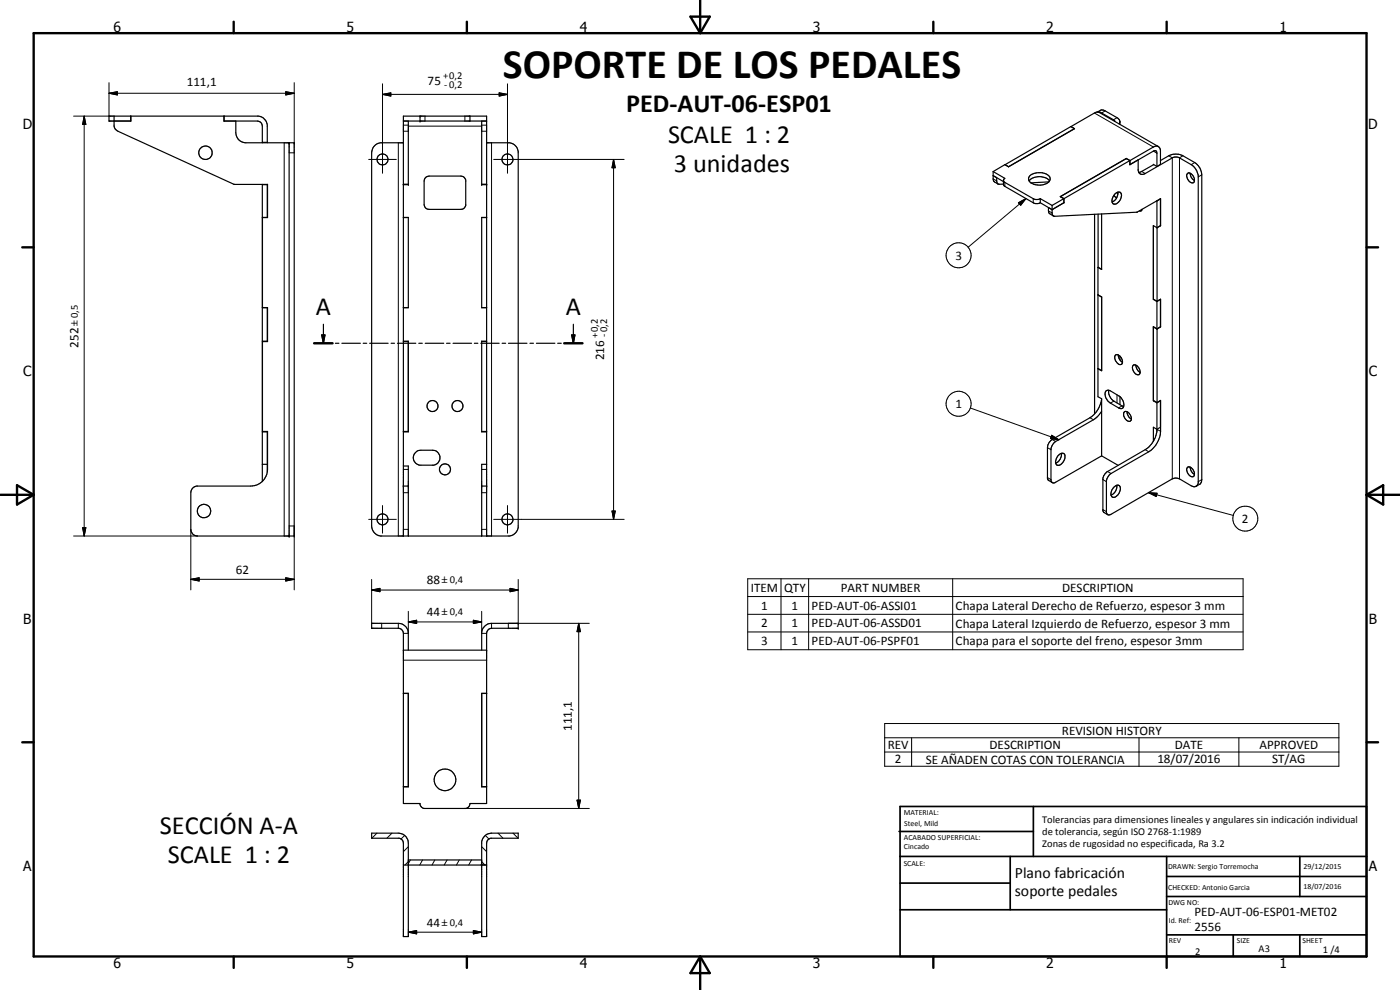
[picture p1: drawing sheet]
<svg xmlns="http://www.w3.org/2000/svg" width="420mm" height="297mm" viewBox="0 0 420 297" stroke-linecap="round" stroke-linejoin="round" font-family="sans-serif">
<g fill="none" stroke="#000" stroke-width=".35">
<path d="M34.2 34.8v3.1l.4 .9 .8 .6 34.9 15.9h10v10h-1.5v27h1.5v10.2h-1.5v27h1.5v11.3a5 5 0 0 1-5 5h-16.4a2.07 2.07 0 0 0-1.6 2v11a2 2 0 0 0 2 2h29v-118h-14.5a3 3 0 0 1-3-3v-3.5M39.2 34.8l.1 1.5h-6.6v-1.5h44.9a3.2 3.2 0 0 1 2.6 2.7v5.3M67.2 34.8v1.5h10a1.52 1.52 0 0 1 1.5 1.5v5M121.1 36.3h24.9M122.5 36.3v19.1h-1.4M126.1 34.8v1.5M141 34.8v1.5M144.6 36.3v19.1h1.4M321.4 38l1 .6-19.7 11.4M321.4 38h.1M329.3 33.6l1.1-.6h.7l4.1 2.3a1.22 1.22 0 0 1 .7 1.9M329.5 33.6l1.1 .3 3.6 2 .4 .5"/>
<path d="M336.1 36.5v.8M78.7 55.4h1.5M78.7 55.3v89.1M78.7 42.7h1.5M80.2 55.3v10M86.8 42.8v118M121.1 55.3h1.4M121.1 42.8h-6.9a3 3 0 0 0-2.7 3v112a3.1 3.1 0 0 0 2.7 3h38.7a3.1 3.1 0 0 0 2.6-2.6v-112.7a2.97 2.97 0 0 0-2.6-2.7h-6.9M127.7 53.3l1.1-.5h9.5l.8 .3 .7 .9-.1 7.9a1.49 1.49 0 0 1-1.4 .9h-9.5a1.52 1.52 0 0 1-1.5-1.5v-6.9zM144.6 55.3h1.4M298.1 51.5v2.6l.4 .5 1 .6M298.1 51.5l3.5 2-.5 .6"/>
<path d="M299.5 55.2h1.6M301.1 54.5l-3-1.8 1 .6a1.84 1.84 0 0 0 .4 1.9M301.1 54.1l.5 .6 8.7 5 1.1 .2 .8-.3M301.1 54.1v1.2l.5 .6 8.7 5.1 1.1 .1 .8-.3M301.7 49.4l1 .6M301.7 49.4h.1M302.7 50l-1.1-.6-3.5 2.1M308.9 54.3a4.3 4.3 0 0 1 6.1 0M309.1 52.7a4.5 4.5 0 0 1 5.9 .4 1.53 1.53 0 0 1-1.1 2.1 4 4 0 0 1-5.2-1.2v-.5zM312.2 59.6l3.6 2M312.2 59.6v1.2M314.8 54.6l-5.4 .3"/>
<path d="M318.3 59v.1M318.3 59l1 .6M319.3 59.6l-3.5 2M319.3 59.6v1.2M334.3 58.6l.8 .8M334.6 58.2a1.04 1.04 0 0 1 1.2-.6 1.04 1.04 0 0 1 .8 1.2 2.3 2.3 0 0 1-2.6 2.3 2.31 2.31 0 0 1 .6-2.9zM335.2 57.7l.3 .5M335.5 58.2a2.89 2.89 0 0 1-1.7 2.4M335.5 57.7v.5M338 47.6l-19.7 11.4M338 47.6l1.1 .6v1.2M338 47.5l1.1 .7v1.2"/>
<path d="M338 47.5v.1M338 47.5l-19.8 11.5 1.1 .6M339.1 49.4l2.5-1.4 .1 3.7M339.1 49.4h.1M339.1 49.4l7-4.1a.64 .64 0 0 1 .8 0 .64 .64 0 0 1 .3 .7v4M341.7 51.7a1.28 1.28 0 0 0 2 .4l8.6-4.9h1.4l3.8 2.2a4.7 4.7 0 0 1 2.1 3.3v92.1l-.6 1.1M346.1 49.4l1.1 .6M346.2 49.4l-4.4 2.3M347.6 44l-17.8-10.3-.5-.1-27.6 15.8M347.6 44l.7 1v4.3l-1.1 .7M347.6 44l-.6-.2-.9 .3-26.8 15.5M348.2 59.7l-1 .6"/>
<path d="M348.3 48.2l2.5-1.5a4.7 4.7 0 0 1 4.2 0l3.6 2.1a4.6 4.6 0 0 1 2.1 3.7v91.4l-.5 1.3-1.2 .7M356.5 51.9a1.96 1.96 0 0 1 1.7 2.9 1.86 1.86 0 0 1-1.7-2.9zM357.2 52a2.43 2.43 0 0 0 1.3 2.1M78.7 65.2h1.5M121.1 65.2h1.4v27.1h-1.4M121.1 65.3h1.4M144.6 65.3h1.4M146 65.2h-1.4v27.1h1.4M312.2 60.8l3.6 2.1M315.8 62.9l-1.1-.6 .1 1.6 1.3 .9M315.8 61.6v2.5l.4 .7M316.2 64.8l25-1.1 7.1-4.1v8.1"/>
<path d="M319.3 60.8h.1M319.3 60.8l-3.5 2.1M328.5 64.3v59.9M329.6 64.3v15.9l1 .6M330.6 64.2v16.7l-1.1-.6M342.8 62.8l-.3 .5h-.6M347.1 60.3h.1M347.2 68.3l-1.1-.6v22.1M347.2 60.3v30.1M347.2 68.3h.1M348.3 67.7l-1.1 .6M78.7 92.3h1.5"/>
<path d="M80.2 92.3v10.2M97.1 97.3v5.7M121.1 92.3h1.4M144.6 92.3h1.4M172.1 97.3v5.7M329.5 80.3v8.1l1.1 .7v22.2l-1.1-.6M329.5 88.5v22.1l1.1 .6M329.5 88.5l1.1 .7M329.6 88.5h-.1M329.6 80.2l-.1 .1M346.1 98.1l1.1 .6M346.1 98v22.3"/>
<path d="M346.1 89.8l1.1 .6M346.1 98.1h.1M346.1 98l1.1 .7 1.1-.6M346.1 89.8l1.1 .7M346.2 89.8h-.1M347.2 90.5v30.3M348.2 98l.1 .1M348.2 89.8h.1M348.3 89.8l-1.1 .7M348.3 89.8v8.3M348.3 89.8l-1.1 .6M78.7 102.4h1.5"/>
<path d="M94.3 103h5.5M96.6 100.5h.9l-.4 2.5zM100.7 103h1M102.6 103h5.6M109 103h1.1M110.9 103h5.6M117.4 103h1M119.3 103h5.5M121.1 102.4h1.4v27.2h-1.4M121.1 102.5h1.4M125.7 103h1M127.6 103h5.6"/>
<path d="M134 103h1.1M136 103h5.5M142.4 103h1M144.3 103h5.5M144.6 102.5h1.4M146 102.4h-1.4v27.2h1.4M150.7 103h1.1M152.6 103h5.5M159 103h1.1M161 103h5.5M167.4 103h1M169.3 103h5.5"/>
<path d="M171.6 100.5h.9l-.4 2.5zM329.5 110.7v8.3l1.1 .6v17.2M329.6 110.6l-.1 .1M330.6 119.8a8.1 8.1 0 0 1-3.5 5.5l-11.3 6.6-.9 .9-.5 1.5v9.3l.2 .5 1.2 .7M332.8 117.1l2.9 1.6a3.2 3.2 0 0 1 1.5 3.3M332.8 117.1a3.4 3.4 0 0 0 1.5 3.3l2.9 1.6M332.8 117.1a1.25 1.25 0 0 0-1.2 .7 1.25 1.25 0 0 0 .2 1.3l1.2 1.7 2.7 1.6 .9 .2 .6-.6M334.8 106.5a1.89 1.89 0 0 1 1.7 2.8 1.99 1.99 0 0 1-1.7-2.8zM335.6 106.5l.5 1.5M336.1 106.8v1.2M336.1 119v2.4M336.1 108l.8 .7"/>
<path d="M340.1 109.6a1.68 1.68 0 0 1 2.1 1.9 .92 .92 0 0 1-.9 .9 .92 .92 0 0 1-1-.7l-.5-1.4zM340.9 109.6a2.8 2.8 0 0 0 1.3 2.2M78.7 139.3h1.5M78.7 129.6h1.5M80.2 129.5v12M121.1 139.8h1.4v21M121.1 129.5h1.4M124.7 135.8l.9-.6 4.2-.1a2.26 2.26 0 0 1 2.2 2.1 2.26 2.26 0 0 1-1.9 2.4h-4.2a2.25 2.25 0 0 1-1.2-3.8zM144.6 129.5h1.4M146 139.3h-1.4v21.5M317.4 136.8a1.29 1.29 0 0 1 2.1-.4 2.49 2.49 0 0 1-2.2 3.2 1.84 1.84 0 0 1 .1-2.8zM318.5 136a3.1 3.1 0 0 1-1.7 3"/>
<path d="M330.6 123.4l-1 1.3-1.4 1.2-11.4 6.6a3.6 3.6 0 0 0-1.4 2.1v9.6a.83 .83 0 0 0 .6 .7 .83 .83 0 0 0 .8-.2l13.8-7.9M330.6 136.8l5 2.8M338.3 123.6l.4 1.5 .8 .6M338.3 123.6l-.4-.2a.95 .95 0 0 0-.8 .7 .95 .95 0 0 0 .3 1 1.55 1.55 0 0 0 1.9 1.2l.2-.6M338.3 123.6a2.51 2.51 0 0 1 1.2 2.1M346.1 120.1l1.1 .7M346.1 120.3l1.1 .6M346.2 120.2l-.1 .1M347.2 128.8l-1.1-.6v4.2M347.2 120.9v8.5M347.2 120.8l1.1-.7v9.3a7.8 7.8 0 0 1-3.5 6.2l-11.4 6.5-.8 .9-.5 1.2v9.6l.5 .7 .8-.2 18.9-10.8 1.7 .2 3.8 2.2 .5 .1 .7-.1M347.2 128.8a7.8 7.8 0 0 1-3.5 6.1l-11.3 6.6a3.3 3.3 0 0 0-1.4 2.1v9.6l.2 .5 1.2 .7"/>
<path d="M348.2 120.2l-1 .7M348.3 128.2l-1.1 .6M121.1 145.8h1.4M144.6 145.8h1.4M334.3 146.2a1.01 1.01 0 0 1 1.1-.7 1.01 1.01 0 0 1 .8 .9 2.49 2.49 0 0 1-2.3 2.8 2.01 2.01 0 0 1 .4-3zM335.1 145.6a2.86 2.86 0 0 1-1.7 3M356.4 140.2a1.79 1.79 0 0 1 1.7 .9 1.79 1.79 0 0 1-.1 1.9 2.02 2.02 0 0 1-1.6-2.8zM357.2 140.2l.3 1.2 1 1M121.1 160.8v-126h24.9v126M121.1 195.1h24.9M122.5 195.1v-5.1a3 3 0 0 0-3-3h-8v1.5h8l.9 .3 .6 .9 .1 51.4h5l.2 .8 .9 .7h12.7l.9-.7 .2-.8h5l.1-51.4 .6-.9 .8-.3h8v-1.5h-8a3.1 3.1 0 0 0-2.9 2.7v5.4M121.1 208h1.4v28.1h-1.4"/>
<path d="M146 208h-1.4v28.1h1.4M121.1 236h1.4M144.6 236h1.4M111.5 250h8a3 3 0 0 1 3 3v28h-1.4l-.2-28.6-1.1-.9h-8.3zM122.5 258h22.1M145.4 250.9l.6-.5 1.5-.4h8v1.5h-8.2l-1.1 .9-.2 28.6h-1.4v-28.4l.3-1.1zM146 259.5h-24.9"/>
<circle cx="61.7" cy="45.8" r="2.03"/>
<circle cx="114.8" cy="47.8" r="1.65"/>
<circle cx="152.3" cy="47.8" r="1.64"/>
<circle cx="129.8" cy="121.8" r="1.65"/>
<circle cx="137.3" cy="121.8" r="1.66"/>
<circle cx="61.2" cy="153.3" r="2"/>
<circle cx="114.8" cy="155.8" r="1.65"/>
<circle cx="133.5" cy="140.9" r="1.65"/>
<circle cx="152.3" cy="155.8" r="1.65"/>
<circle cx="133.6" cy="234" r="3.3"/>
</g>
<g fill="none" stroke="#000" stroke-width=".3">
<path d="M25.3 34.8l.5 2.5h-1zM25.3 34.8v126M32.7 28l2.5-.5v1zM32.7 28h55.6M32.7 24.8v10h-10.6M85.8 27.5l2.5 .5-2.5 .5zM88.3 24.8v18M114.8 28.3l2.5-.4v.9zM114.8 25.1v26.9M114.8 28.3h37.5M121.1 39.4h1.4M121.1 37.5h1.4"/>
<path d="M122.5 37.8h22.1M127.5 34.8v1.5M139.5 34.8v1.5M144.6 39.4h1.4M144.6 37.5h1.4M149.8 27.9l2.5 .4-2.5 .5zM152.3 25.1v26.9M328.5 33.9l17.6 10.2M331.7 33.3l-1.1 .6M335.2 35.3l-1 .6v.3M85.3 42.8v118M86.8 45.8h1.5"/>
<path d="M110.6 47.8h8.3M119.5 42.8v118M121.1 55.3h1.4M144.6 55.3h1.4M147.5 42.8v118M148.2 47.8h39.1M184.1 47.8l.5 2.5h-.9zM184.1 47.8v108M298.1 53.7l1 .6M301.6 54.7v1.2M307.9 59.6l-17.3 14.6M310.1 59.6v1.2"/>
<path d="M335.2 59.2l-.2 .1M342.6 51.4l1.1 .7M346.1 45.3l1.1 .7M350.8 46.7l1 .7v96.3M355 46.7l-1 .7v96.3M358.6 48.8l-1.1 .6M360.7 52.5l-1.1 .6M305.6 60.8l2.3-1.2-1.6 2zM314.7 63.3l1.1 .6M335.2 118.4v2.5M291.2 122.4l26.6 9.6M314.4 134.3l1 .6"/>
<path d="M315.6 130.6l2.2 1.4-2.6-.4zM315.8 131.9l1 .6M327.1 125.3l1.1 .6M334.3 120.4l-1.1 .5M336.8 121.8l-1.1 .6M343.7 134.9l1.1 .7M347.2 128.8l1.1 .6M24.8 158.3h1l-.5 2.5zM57.3 158.8v18.2M86.8 157.8h1.5v19.2M110.6 155.8h8.3M114.8 151.7v8.3"/>
<path d="M121.1 147.8h1.4M121.1 158.8h1.4M121.1 140.8h1.4M144.6 147.8h1.4M144.6 158.8h1.4M144.6 140.8h1.4M148.2 155.8h39.1M152.3 151.7v8.3M183.7 153.3h.9l-.5 2.5zM314.4 143.3l1 .6M331 143.9l1.1 .6M331 152.9l1.1 .6"/>
<path d="M332.4 141.5l1 .6M344.7 147.8l2.5 .2-.2 1zM344.7 147.8l25.4 6.8M360.7 143.9l-1.1 .6M22.1 160.8h37.2M57.3 173.8l2.5-.4v.9zM57.3 173.8h31M85.8 173.4l2.5 .4-2.5 .5zM111.5 177l2.5-.5v1zM111.5 177h44M111.5 173.9v13.1M153.1 176.5l2.4 .5-2.4 .5z"/>
<path d="M155.5 173.9v13.1M224.4 173.7h148.7v21.2h-148.7zM224.4 179h148.7M234.4 173.7v21.2M242.7 173.7v21.2M285.9 173.7v21.2M114.5 187v1.5M119.5 187v1.5M121.1 198.1h24.9M122.5 186.6l2.5-.5v1zM122.5 183.4v6.6h-1.4M122.5 186.6h22.1"/>
<path d="M142.1 186.1l2.5 .5-2.5 .5zM144.6 183.4v6.6h1.4M147.5 187v1.5M173.7 187l.5 2.5h-1zM173.7 187v55.6M176.9 187h-24.3v1.5M224.4 184.3h148.7M224.4 189.6h148.7M265.5 217.1h136.3v12.8h-136.3zM265.5 221.4h136.3M265.5 225.6h136.3M273.6 221.4v8.5"/>
<path d="M341.8 221.4v8.5M371.8 221.4v8.5M113.1 250l-1.5 1.5M117.6 250l-1.5 1.5M121.4 250.7l-1.1 1.1M122.5 258.5l-1 1M122.5 254l-1.4 1.5M123.2 258l-.7 1.1M126.8 258l-.8 1.5M130.5 258l-.8 1.5M134.2 258l-.9 1.5M137.8 258l-.8 1.5"/>
<path d="M139.5 242.6h37.4M141.5 258l-.8 1.5M144.6 258.5l.9 1M144.6 254l1.4 1.5M144.6 259.1l-.3 .4M145.7 250.7l1.1 1.1M149.5 250l1.4 1.5M154 250l1.5 1.5M173.2 240.1h1l-.5 2.5zM122.5 279.7l2.5-.5v1zM122.5 279.7h22.1M142.1 279.2l2.5 .5-2.5 .5z"/>
<circle cx="287.7" cy="76.6" r="3.8"/>
<circle cx="287.7" cy="121.2" r="3.7"/>
<circle cx="373.7" cy="155.6" r="3.8"/>
</g>
<g fill="#000">
<circle cx="126.1" cy="34.8" r=".18"/>
<circle cx="126.1" cy="36.3" r=".18"/>
<circle cx="86.8" cy="42.8" r=".18"/>
<circle cx="88.3" cy="42.8" r=".18"/>
<circle cx="121.1" cy="55.3" r=".18"/>
<circle cx="122.5" cy="55.3" r=".18"/>
<circle cx="144.6" cy="55.3" r=".18"/>
<circle cx="146" cy="55.3" r=".18"/>
<circle cx="121.1" cy="145.8" r=".18"/>
<circle cx="122.5" cy="145.8" r=".18"/>
<circle cx="144.6" cy="145.8" r=".18"/>
<circle cx="146" cy="145.8" r=".18"/>
<circle cx="86.8" cy="160.8" r=".18"/>
<circle cx="88.3" cy="160.8" r=".18"/>
<circle cx="155.5" cy="187" r=".18"/>
<circle cx="155.5" cy="188.5" r=".18"/>
</g>
<g fill="none" stroke="#000" stroke-width=".71">
<path d="M10.1 9.9h400v277.1h-400zM70.1 6.5v3.4M140.1 6.5v3.4M207.2 5h5.8l-2.9 4.9zM210.1 0v9.9M280.1 6.5v3.4M350.1 6.5v3.4M6.7 74.2h3.4M410.1 74.2h3.5M94.3 103h5.5M169.3 103h5.5M.1 148.5h10"/>
<path d="M5.1 145.6l5 2.9-5 2.9zM410.1 148.5h10M410.1 148.5l5-2.9v5.8zM6.7 222.7h3.4M410.1 222.7h3.5M70.1 287v3.4M140.1 287v3.4M210.1 287v10M210.1 287l2.9 5h-5.8zM280.1 287v3.4M350.1 287v3.4"/>
</g>
<g fill="none" stroke="#000" stroke-width=".51">
<path d="M269.8 249.5h40.3M270.1 242h140v45h-140zM270.1 257h140M303.2 257v16M310.1 242v15M350.1 257v30M390.1 257v12M270.1 265h33.1M270.1 273h80M350.1 269h60M350.1 263h60M350.1 280.5h60"/>
<path d="M370.1 280.5v6.5M390.1 280.5v6.5"/>
</g>
<g fill="#000">
<path d="M25.3 34.8l.5 2.5h-1zM32.7 28l2.5-.5v1zM85.8 27.5l2.5 .5-2.5 .5zM114.8 28.3l2.5-.4v.9zM149.8 27.9l2.5 .4-2.5 .5zM184.1 47.8l.5 2.5h-.9zM305.6 60.8l2.3-1.2-1.6 2zM96.6 100.5h.9l-.4 2.5zM171.6 100.5h.9l-.4 2.5zM315.6 130.6l2.2 1.4-2.6-.4zM24.8 158.3h1l-.5 2.5zM183.7 153.3h.9l-.5 2.5z"/>
<path d="M344.7 147.8l2.5 .2-.2 1zM57.3 173.8l2.5-.4v.9zM85.8 173.4l2.5 .4-2.5 .5zM111.5 177l2.5-.5v1zM153.1 176.5l2.4 .5-2.4 .5zM122.5 186.6l2.5-.5v1zM142.1 186.1l2.5 .5-2.5 .5zM173.7 187l.5 2.5h-1zM173.2 240.1h1l-.5 2.5zM122.5 279.7l2.5-.5v1zM142.1 279.2l2.5 .5-2.5 .5z"/>
</g>
<text font-size="12.6" x="150.9" y="23.3">SOPORTE DE LOS PEDALES</text>
<g font-size="7.9">
<text x="187.9" y="33.7">PED-AUT-06-ESP01</text>
<text x="200.5" y="42.8">SCALE 1 : 2</text>
<text x="202.3" y="51.7">3 unidades</text>
<text x="94.8" y="94.5">A</text>
<text x="169.8" y="94.5">A</text>
<text x="48" y="250.1">SECCIÓN A-A</text>
<text x="50.4" y="259.1">SCALE 1 : 2</text>
</g>
<g font-size="4.7">
<text x="304.6" y="263.5">Plano fabricación</text>
<text x="304.6" y="268.9">soporte pedales</text>
</g>
<g font-size="4.2">
<text x="34" y="9.6">6</text>
<text x="104" y="9.6">5</text>
<text x="174" y="9.6">4</text>
<text x="244" y="9.6">3</text>
<text x="314" y="9.6">2</text>
<text x="384" y="9.6">1</text>
<text x="6.8" y="38.7">D</text>
<text x="410.6" y="38.7">D</text>
<text x="7" y="112.9">C</text>
<text x="410.8" y="112.9">C</text>
<text x="7" y="187.1">B</text>
<text x="410.8" y="187.1">B</text>
<text x="7" y="261.4">A</text>
<text x="410.8" y="261.4">A</text>
<text x="34" y="290.4">6</text>
<text x="104" y="290.4">5</text>
<text x="174" y="290.4">4</text>
<text x="244" y="290.4">3</text>
<text x="314" y="290.4">2</text>
<text x="384" y="290.4">1</text>
</g>
<g font-size="3.9">
<text x="56" y="26">111,1</text>
<text x="128.3" y="25.4">75</text>
<text x="286.7" y="77.9">3</text>
<text x="23.6" y="104.3" transform="rotate(-90 23.6 104.3)">252</text>
<text x="181.3" y="108.1" transform="rotate(-90 181.3 108.1)">216</text>
<text x="286.7" y="122.4">1</text>
<text x="372.7" y="156.9">2</text>
<text x="70.8" y="172.3">62</text>
<text x="128.1" y="175.3">88</text>
<text x="225.3" y="177.6">ITEM</text>
<text x="235.3" y="177.6">QTY</text>
<text x="252.3" y="177.6">PART NUMBER</text>
<text x="318.8" y="177.6">DESCRIPTION</text>
<text x="128.1" y="184.9">44</text>
<text x="228.4" y="182.9">1</text>
<text x="237.6" y="182.9">1</text>
<text x="243.6" y="182.9">PED-AUT-06-ASSI01</text>
<text x="286.8" y="183">Chapa Lateral Derecho de Refuerzo, espesor 3 mm</text>
<text x="228.4" y="188.3">2</text>
<text x="237.6" y="188.2">1</text>
<text x="243.6" y="188.3">PED-AUT-06-ASSD01</text>
<text x="286.8" y="188.3">Chapa Lateral Izquierdo de Refuerzo, espesor 3 mm</text>
<text x="228.4" y="193.5">3</text>
<text x="237.6" y="193.5">1</text>
<text x="243.6" y="193.5">PED-AUT-06-PSPF01</text>
<text x="286.8" y="193.6">Chapa para el soporte del freno, espesor 3mm</text>
<text x="171.7" y="219.3" transform="rotate(-90 171.7 219.3)">111,1</text>
<text x="318.7" y="220.5">REVISION HISTORY</text>
<text x="266.4" y="224.7">REV</text>
<text x="297" y="224.7">DESCRIPTION</text>
<text x="352.5" y="224.7">DATE</text>
<text x="378" y="224.7">APPROVED</text>
<text x="268.6" y="229">2</text>
<text x="277.9" y="229.4">SE AÑADEN COTAS CON TOLERANCIA</text>
<text x="347.3" y="228.9">18/07/2016</text>
<text x="381.8" y="228.9">ST/AG</text>
<text x="358.5" y="275">PED-AUT-06-ESP01-MET02</text>
<text x="128.1" y="278">44</text>
<text x="358.5" y="279.4">2556</text>
</g>
<g font-size="3.1">
<text x="133" y="23.7">+0,2</text>
<text x="133.3" y="26.4">-0,2</text>
<text x="23.3" y="95.4" transform="rotate(-90 23.3 95.4)">0,5</text>
<text x="179.5" y="101.4" transform="rotate(-90 179.5 101.4)">+0,2</text>
<text x="182.2" y="101.1" transform="rotate(-90 182.2 101.1)">-0,2</text>
<text x="135" y="175">0,4</text>
<text x="135" y="184.7">0,4</text>
<text x="312.7" y="246.8">Tolerancias para dimensiones lineales y angulares sin indicación individual</text>
<text x="312.7" y="250.4">de tolerancia, según ISO 2768-1:1989</text>
<text x="312.7" y="254">Zonas de rugosidad no especificada, Ra 3.2</text>
<text x="135" y="277.7">0,4</text>
<text x="358.7" y="286.5">2</text>
<text x="377.7" y="285.6">A3</text>
<text x="397" y="285.9">1 /4</text>
</g>
<g font-size="2.6">
<text x="23.3" y="97.8" transform="rotate(-90 23.3 97.8)">±</text>
<text x="132.6" y="175">±</text>
<text x="132.6" y="184.7">±</text>
<text x="132.6" y="277.7">±</text>
</g>
<g font-size="2.4">
<text x="271.2" y="244.4">MATERIAL:</text>
<text x="271.3" y="252">ACABADO SUPERFICIAL:</text>
<text x="271.4" y="247.9">Steel, Mild</text>
<text x="271.3" y="254.6">Cincado</text>
<text x="271.2" y="259.7">SCALE:</text>
<text x="350.6" y="260.8">DRAWN: Sergio Torremocha</text>
<text x="391.2" y="260.6">29/12/2015</text>
<text x="350.6" y="267">CHECKED: Antonio Garcia</text>
<text x="391.2" y="266.7">18/07/2016</text>
<text x="350.6" y="271.4">DWG NO:</text>
<text x="350.8" y="276.9">Id. Ref:</text>
<text x="350.8" y="282.8">REV</text>
<text x="371.2" y="282.9">SIZE</text>
<text x="390.9" y="282.9">SHEET</text>
</g>
</svg>
